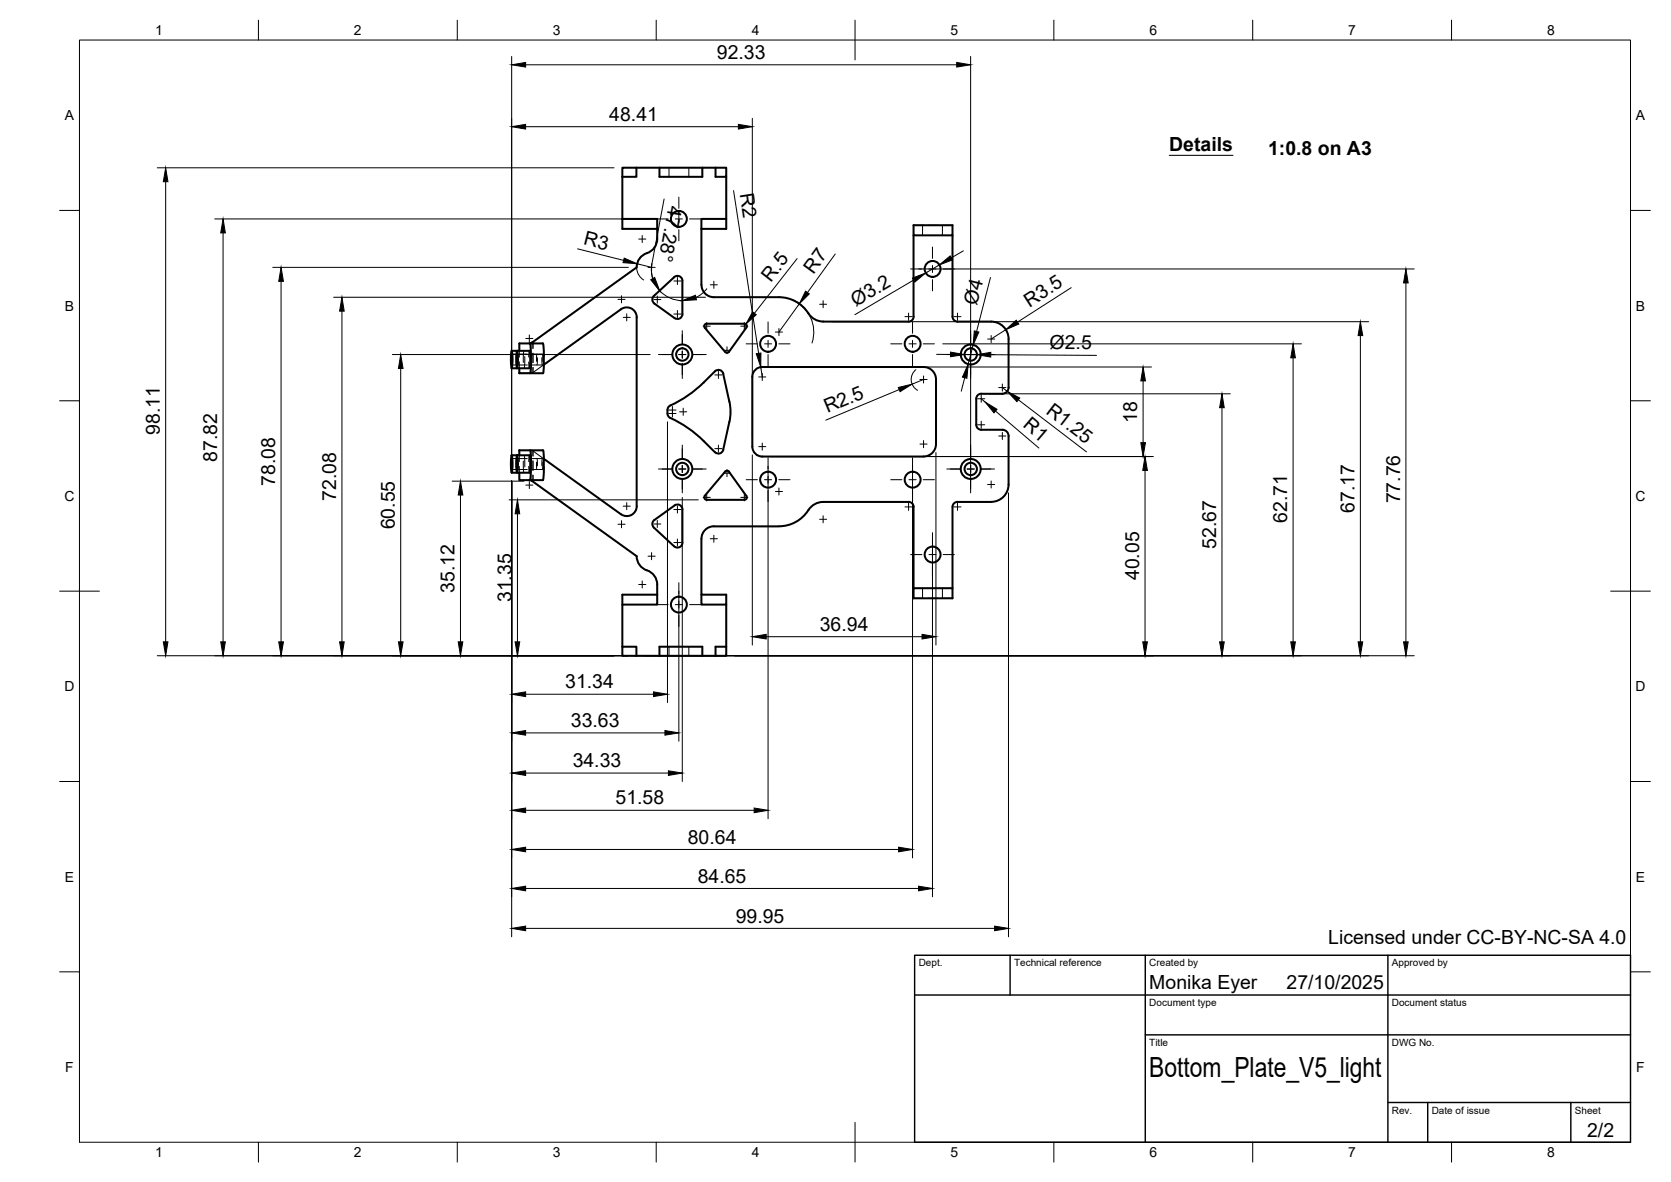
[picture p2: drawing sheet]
<svg xmlns="http://www.w3.org/2000/svg" width="420mm" height="297mm" viewBox="0 0 420 297" stroke-linecap="round" stroke-linejoin="round" font-family="sans-serif">
<!-- layer: Visible -->
<g fill="none" stroke="#000" stroke-width=".51">
<path d="M156.5 55h8.7v2.5M156.5 44.4v13.1h8.7M160 42.1v2.3h-3.5M160 42.1h-3.5v2.3M160 42.1h19.9M165.2 57.5a6.1 6.1 0 0 1-.9 5l-1 .8a4 4 0 0 0-3.2 3.9l-26.3 18.8M165.8 42.1v2.3h10.8v-2.3M176.4 55h6.2v2.5h-6.2zM176.4 57.5v14.1M179.9 42.1h2.7v2.3h-2.7zM182.6 44.4v10.6M229.7 59.1v20.5a1.26 1.26 0 0 1-1.2 1.2h-21.5"/>
<path d="M229.7 56.6h9.8v2.5h-9.8zM239.5 59.1v20.5a1.26 1.26 0 0 0 1.2 1.2h8.5a4.4 4.4 0 0 1 4.4 4.4v12.2a1.56 1.56 0 0 1-1.6 1.5M156.1 77.7l-19.4 14M156.1 77.7a2.49 2.49 0 0 1 2.6-.2 2.49 2.49 0 0 1 1.4 2.3v47.4a2.51 2.51 0 0 1-4 2l-19.4-13.9M169.5 69.7l-5.1 4.6a1.26 1.26 0 0 0 .1 2l5.1 3.6a1.26 1.26 0 0 0 2-1M169.5 69.7a1.26 1.26 0 0 1 1.3-.3 1.26 1.26 0 0 1 .8 1.2M171.6 70.6v8.3M176.4 71.6a3.1 3.1 0 0 0 3.1 3.1M179.5 74.7h16.4a9 9 0 0 1 7.8 4.6l1.4 1.1 1.9 .4M128.7 88.2h4.4M128.7 89v2.7zM128.7 88.1l.2 2.2-.2 2.2-.2-2.2z"/>
<path d="M130 89v2.7zM130 88.1l.2 2.2-.2 2.2-.2-2.2zM130.6 88.2v-1.9h5.9l.3 3.1M133.1 88.1l.2 2.2-.2 2.2h-4.4M133.2 86.3l.3 3.1v2.7l-.2 1.7M133.8 86.1h.1M133.8 86.1l-.7 .2M133.9 86.1h-.1M133.9 86.1l-.6 .2M133.9 86.1v.2M136.7 89.4v1.9M136.8 91.3l-.3 2.5h-5.9v-1.3"/>
<path d="M179.7 93.3l-2.8 2.8a30.7 30.7 0 0 1-8.6 6 2.09 2.09 0 0 0 1.2 3.4 29.4 29.4 0 0 1 7.4 5.3l2.8 2.8M179.8 93.3a1.26 1.26 0 0 1 2.1 .6l1.5 7.1M187.7 82.3v-.6l-.5-.3-9.5-.1-.4 .2-.2 .4 .1 .5 5.1 6 .5 .3 .5-.3 4.4-6.1M190.1 92.8l1-.5 .6-.1h40.5a3.1 3.1 0 0 1 3.2 3.2v16.2a3.1 3.1 0 0 1-3.2 3.1h-40.5a2.51 2.51 0 0 1-2.5-2.5v-17.5a2.5 2.5 0 0 1 .9-1.9zM252 99l-5.3-.1a1.26 1.26 0 0 0-1.2 1.3v6.5a1.26 1.26 0 0 0 1.2 1.3h5.3M128.7 114.4h4.4l.2 2.2-.2 2.2h-4.4M128.7 115.2v2.8zM128.7 114.4l.2 2.2-.2 2.2-.2-2.2zM130 115.2v2.8zM130 114.4l.2 2.2-.2 2.2-.2-2.2zM130.6 114.4v-1.2l5.9-.1 .3 2.6M133.3 113.1l.2 1.8v2.6l-.3 3.2"/>
<path d="M136.7 115.7v1.8M136.8 117.5l-.3 3.2h-5.9v-1.9M183.4 106l-1.5 7a1.26 1.26 0 0 1-2.1 .6M183.4 100.9l.3 2.2-.3 2.9M252 108a1.56 1.56 0 0 1 1.6 1.6v12.2a4.4 4.4 0 0 1-4.4 4.3M133.1 120.6l.7 .3M133.3 120.6l.6 .2M133.8 120.9h.1M133.8 120.9l26.3 18.9M133.9 120.7v.1M133.9 120.8l-.1 .1M160.1 139.8a4 4 0 0 0 3.2 3.8 3.8 3.8 0 0 1 1.9 3.3v2.5"/>
<path d="M164.5 130.7a1.26 1.26 0 0 0-.1 1.9l5.1 4.7a1.26 1.26 0 0 0 1.3 .2 1.26 1.26 0 0 0 .8-1.1M171.6 128v8.4M171.6 128a1.26 1.26 0 0 0-2-1l-5.1 3.7M179.5 132.3a3.1 3.1 0 0 0-3.1 3.1v14h6.2v2.5h-6.2v-2.5M187.7 124.6v.7l-.5 .3h-9.5l-.4-.2-.2-.4 .1-.4 5.1-6.1 .5-.2 .5 .2 4.4 6.1M228.5 126.1h-21.5a4.8 4.8 0 0 0-4.2 2.8 8.8 8.8 0 0 1-6.9 3.4h-16.4M228.5 126.1a1.26 1.26 0 0 1 1.2 1.3M229.7 127.4v20.4M239.5 127.4v20.4M240.7 126.1h8.5M240.8 126.1a1.26 1.26 0 0 0-1.3 1.3M165.2 149.4h-8.7v13.1"/>
<path d="M165.2 149.4v2.5h-8.7M182.6 151.9v10.6M229.7 147.8h9.8v2.6h-9.8zM156.5 162.5h3.5v2.3M156.5 162.5v2.3h3.5M160 164.8h19.9M165.8 164.8v-2.3h10.8v2.3M179.9 162.5h2.7v2.3h-2.7z"/>
<circle cx="170.7" cy="55" r="2"/>
<circle cx="234.5" cy="67.6" r="2"/>
<circle cx="171.6" cy="89.1" r="1.56"/>
<circle cx="171.6" cy="89.1" r="2.51"/>
<circle cx="193.1" cy="86.4" r="2"/>
<circle cx="229.5" cy="86.4" r="2"/>
<circle cx="244.1" cy="89.1" r="1.56"/>
<circle cx="244.1" cy="89.1" r="2.51"/>
<circle cx="171.6" cy="117.9" r="2.51"/>
<circle cx="171.6" cy="117.9" r="1.56"/>
<circle cx="244.1" cy="117.9" r="2.51"/>
<circle cx="244.1" cy="117.9" r="1.56"/>
<circle cx="193.1" cy="120.5" r="2"/>
<circle cx="229.5" cy="120.5" r="2"/>
<circle cx="234.5" cy="139.4" r="2"/>
<circle cx="170.7" cy="151.9" r="2"/>
</g>
<!-- layer: Hidden -->
<g fill="none" stroke="#000" stroke-width=".25">
<path d="M168.2 42.1v2.3M173.2 42.1v2.3M232 56.6v2.5M232.2 56.6h-2.5v2.5M233.4 56.6h2.4M239.5 56.6h-2.5v2.5M128.7 89h3.9M128.7 91.7h3.9M130.6 88.2v1.6M130.6 90.9v1.6M131.8 88.2l-.2 2.9M132 89.6l-.2 2.9"/>
<path d="M132.9 91l.2 1.5M133.1 88.2l-.2 1.6M133.8 89h2.6M133.8 86.2v1.4M133.8 88.8v2.4M133.8 92.4v1.4M134.1 93.6l-.3 .2h-3.2M134.1 86.3v1.3M134.1 88.8v2.3M134.1 92.3v1.3M135 89l-.1 1.8M135.1 89.9l-.1 1.8"/>
<path d="M136.2 89.9l.2 1.8h-2.6M136.4 89l.1 1.8M136.7 91.7l-2.6 1.9M128.7 118h3.9M128.7 115.2h3.9M130.6 114.4v1.6M130.6 117.2v1.6M131.6 115.9l.2 2.9M131.8 114.4l.2 3M132.9 117.2l.2 1.6M133.1 114.4l-.2 1.6M133.8 115.2h2.6l-.2 1.9"/>
<path d="M133.8 113.2h-3.2M133.8 113.2h.1M133.8 113.2v1.4M133.8 115.8v2.4M133.8 119.4v1.4M133.8 113.2l2.9 2.1M134.1 113.4v1.2M134.1 115.8v2.4M134.1 119.4v1.3M134.9 116.1l.1 1.9M135 115.2l.1 1.9M136.5 116.1l-.1 1.9h-2.6"/>
<path d="M229.7 147.8v2.6h2.5M232 147.8v2.6M233.4 150.4h2.4M237 147.8v2.6h2.5M168.2 162.5v2.3M173.2 162.5v2.3"/>
</g>
<!-- layer: BORDER -->
<g fill="none" stroke="#000" stroke-width=".25">
<path d="M20 10.1h390v276.9h-390zM65 5.1v5M115 5.1v5M165 5.1v5M215 5.1v10M265 5.1v5M315 5.1v5M365 5.1v5M15 52.9h5M410 52.9h5M15 100.7h5M410 100.7h5"/>
<path d="M15 148.6h10M405 148.6h10M15 196.4h5M410 196.4h5M15 244.2h5M410 244.2h5M65 287v5M115 287v5M165 287v5M215 282.1v9.9M265 287v5M315 287v5"/>
<path d="M365 287v5"/>
</g>
<!-- layer: TITLEBLOCK -->
<path d="M230 240.1h180v46.9h-180zM230 250h180M254 240.1v9.9M288 240.1v46.9M349 240.1v46.9M288 260.1h122M349 277.1h61M359 277.1v9.9M395 277.1v9.9" fill="none" stroke="#000" stroke-width=".36"/>
<!-- layer: Smart Centers -->
<g fill="none" stroke="#000" stroke-width=".25">
<path d="M161.5 59.2v1.8M165.2 55h2.8M169.8 55h1.8M170.7 49.5v2.9M170.7 54.1v1.8M170.7 57.7v2.8M173.4 55h2.8M155.4 75.2h1.8M156.3 74.3v1.8M156.7 79.8h1.8M157.6 78.9v1.8M160.6 60.1h1.8"/>
<path d="M162.9 67.2h1.8M163.8 66.3v1.8M164.4 75.3h1.8M165.3 74.4v1.8M169.4 70.6h1.8M169.4 78.9h1.8M170.3 69.7v1.8M170.3 78v1.8M178.6 71.6h1.8M179.5 70.7v1.8M206.1 76.5h1.8M207 75.6v1.8"/>
<path d="M227.5 79.6h1.8M228.5 78.7v1.8M229 67.6h2.8M233.6 67.6h1.8M234.5 62.1v2.8M234.5 66.7v1.8M234.5 70.3v2.8M237.2 67.6h2.8M239.9 79.6h1.7M240.7 78.7v1.8M132.2 85.1h1.8M133.1 84.2v1.7"/>
<path d="M165.6 89.1h3.3M170.7 89.1h1.7M171.6 83.1v3.3M171.6 88.2v1.8M171.6 91.8v3.3M174.2 89.1h3.4M176.8 82h1.8M177.7 81.1v1.8M179.7 94.2h1.8M180.6 93.3v1.8M181.9 88h1.8M182.8 87.2v1.7"/>
<path d="M186.2 82h1.8M187.2 81.1v1.8M187.6 86.4h2.8M190.8 94.7h1.8M191.7 93.8v1.8M192.2 86.4h1.8M193.1 80.9v2.8M193.1 85.5v1.8M193.1 89.1v2.8M195 83.4h1.7M195.8 86.4h2.8M195.9 82.6v1.7"/>
<path d="M224 86.4h2.8M228.6 86.4h1.8M229.4 80.9v2.8M229.4 85.5v1.8M229.4 89.1v2.8M231.3 95.4h1.8M232.1 86.4h2.8M232.2 94.5v1.8M238.1 89.1h3.3M243.2 89.1h1.8M244.1 83.1v3.3M244.1 88.2v1.8"/>
<path d="M244.1 91.8v3.3M246.7 99.3v1.8M246.7 89.1h3.4M248.3 85.2h1.8M249.2 84.3v1.8M251.1 97.4h1.8M252 96.5v1.8M165.6 117.9h3.3M168.2 103.9h1.8M168.2 103h1.8M169.1 102.2v2.6M170.7 117.9h1.7"/>
<path d="M170.9 103.5h1.8M171.6 111.9v3.3M171.6 117v1.8M171.8 102.6v1.8M174.2 117.9h3.4M179.7 112.7h1.8M180.6 111.9v1.8M181.9 118.9h1.8M182.8 118v1.8M190.8 112.2h1.8M191.7 111.3v1.8M193.1 115v2.9"/>
<path d="M193.1 119.7v1.7M229.4 115v2.9M229.4 119.7v1.7M231.3 111.6h1.8M232.2 110.7v1.8M238.1 117.9h3.3M243.2 117.9h1.8M244.1 111.9v3.3M244.1 117v1.8M245.8 106.8h1.8M245.8 100.2h1.8M246.7 105.9v1.7"/>
<path d="M246.7 117.9h3.4M251.1 109.6h1.8M252 108.7v1.8M132.2 121.9h1.8M133.1 121v1.8M155.4 131.7h1.8M156.3 130.8v1.8M156.7 127.2h1.8M157.6 126.3v1.8M162.9 139.8h1.8M163.8 138.9v1.8M164.4 131.7h1.8"/>
<path d="M165.3 130.8v1.8M169.4 128h1.8M169.4 136.3h1.8M170.3 127.2v1.7M170.3 135.5v1.7M171.6 120.5v3.4M176.8 125h1.8M177.7 124.1v1.8M178.6 135.4h1.8M179.5 134.5v1.8M186.2 125h1.8M187.2 124.1v1.8"/>
<path d="M187.6 120.6h2.8M192.2 120.6h1.8M193.1 123.2v2.9M195 123.5h1.7M195.8 120.6h2.8M195.9 122.6v1.8M206.1 130.5h1.8M207 129.6v1.8M224 120.6h2.8M227.5 127.4h1.8M228.5 126.5v1.8M228.6 120.6h1.8"/>
<path d="M229 139.4h2.8M229.4 123.2v2.9M232.1 120.6h2.8M233.6 139.4h1.8M234.5 133.9v2.8M234.5 138.5v1.8M237.2 139.4h2.8M239.9 127.4h1.7M240.7 126.5v1.8M244.1 120.5v3.4M248.3 121.8h1.8M249.2 120.9v1.7"/>
<path d="M160.6 146.9h1.8M161.5 146v1.8M165.2 151.9h2.8M169.8 151.9h1.8M170.7 146.4v2.9M170.7 151.1v1.7M170.7 154.6v2.8M173.4 151.9h2.8M234.5 142v2.9"/>
</g>
<!-- layer: FD_Dimensions -->
<g fill="none" stroke="#000" stroke-width=".25">
<path d="M128.7 14.2v102.5M132.2 16.3h108.4M244.1 14.2v106.6M132.2 31.8h53.5M189.2 29.7v80.4M39.5 42.2h114.9M41.7 45.7v115.6M54 55h109.1M56.1 58.5v102.8M167 50l-3.1 16.3a7.8 7.8 0 0 0 7.7 9.3M184.4 47.9l6.4 40.9M68.6 67.2h89.4"/>
<path d="M70.7 70.7v90.6M83.9 74.7h93.5M86 78.2v83.1M145.2 62.5l11.6 2.9M160.2 66.3l3.6 .9M161.2 64.5a3.8 3.8 0 0 0 .6 5.9M163.9 66.5l-.1 1.8 .3 1.7M177.7 72.6l-1.2 1.2-1.5 1M199.2 75.3a8.8 8.8 0 0 1 5 10.9M200.4 65l-10.7 13.7M201 76.4l-5.1 7M210 63.8l-7 9.7"/>
<path d="M229.7 70.4l-14.8 8.7M231.1 67.6h124.5M236.2 66.6l-3.5 2M242.2 63l-3 1.8M249 69.7l-3.4 13.6M269.3 72.3l-13.5 8.6M353.5 71.1v90.2M98.7 89.1h64.8M100.8 92.6v68.7M187.5 81.5l-.3 .5M187.6 81.5l.1 .1M191.3 92.3l.4 2.4"/>
<path d="M193.8 92.2h95.7M209.1 80.8h135M226.1 97.9l-18.5 7.7M230.3 92.9a3.1 3.1 0 0 0 .4 5.2M232.2 95.4l-2.9 1.1M235.5 89.1h3.5M237 86.4h90.2M242.5 89.1h3.1M242.6 94.9l-.9 3.4M244.7 86.7l-1.3 4.8M248.8 99h60.6M249.1 89.1l26.6 .2"/>
<path d="M251.4 81.4l.8 .6 .9 1.2M252 97.4l1.3 .9M252.9 82.9l-3.7 2.3M287.4 95.7v15.5M325.1 89.9v71.4M342.1 84.3v77M167.8 106v70.6M189.2 114.3v47.8M193.1 117.1v88.6M193.8 114.7h96.2M229.4 117.1v98.5M235.3 113.7v48.4"/>
<path d="M246.7 100.2l1 .8M250.3 103.3l10.9 9.3M256.1 100.5l17.1 13.1M287.9 118.2v43.1M307.3 102.5v58.8M113.7 120.9h18M115.8 124.4v36.9M128 125.6h47.6M128.7 120.9v114.5M130.1 129.1v32.2M171.6 125v71.4M234.5 136v89.4"/>
<path d="M253.6 123.9v111.5M170.7 148.5v37.8M39.5 164.8h118.4M132.2 174.5h32.1M158.6 164.8h197M192.7 160h39.1M132.2 194.3h35.9M132.2 184.2h35M132.2 213.5h93.8M132.2 203.6h57.4M132.2 233.3h117.9M132.2 223.3h98.8"/>
</g>
<g fill="#000" stroke="#000" stroke-width=".25">
<path d="M128.7 16.3l3.5-.6v1.2zM240.6 15.7l3.5 .6-3.5 .6zM128.7 31.8l3.5-.6v1.2zM185.7 31.2l3.5 .6-3.5 .6zM41.7 42.2l.5 3.5h-1.1zM56.1 55l.6 3.5h-1.2zM70.7 67.2l.6 3.5h-1.2zM86 74.7l.6 3.5h-1.2zM157 64.9l3.2 1.4-3.5-.3zM163.6 70.3l1-.6 1.3 3.4zM171.6 75.6l3.3-1.4 .2 1.1zM189.2 78.4l.9 .7-2.6 2.4z"/>
<path d="M202.5 73.2l1 .7-2.5 2.5zM229.4 69.9l3.3-1.3-2.7 2.3zM236.2 66.6l2.7-2.3 .6 1zM353.5 67.6l.6 3.5h-1.2zM100.8 89.1l.5 3.5h-1.1zM190.2 88.9l1.1-.2v3.6zM225.9 97.4l3.4-.9-3 1.9zM239 88.5l3.5 .6-3.5 .5zM243.4 91.5l-.3 3.6-1.1-.3zM245 83.1l1.1 .3-1.4 3.3zM245.6 89.1l3.5-.6v1.2zM252.9 82.9l2.6-2.4 .7 .9z"/>
<path d="M287.4 92.2l.6 3.5h-1.1zM325.1 86.4l.6 3.5h-1.2zM342.1 80.8l.5 3.5h-1.1zM247.7 101l3 1.9-.8 .8zM253.3 98.3l3.1 1.7-.7 .9zM286.9 111.2h1.1l-.6 3.5zM287.9 114.7l.6 3.5h-1.2zM307.3 99l.5 3.5h-1.1zM115.8 120.9l.6 3.5h-1.2zM130.1 125.6l.6 3.5h-1.2zM189.2 160l3.5-.6v1.2zM231.8 159.4l3.5 .6-3.5 .6z"/>
<path d="M41.1 161.3h1.1l-.5 3.5zM55.5 161.3h1.2l-.6 3.5zM70.1 161.3h1.2l-.6 3.5zM85.4 161.3h1.2l-.6 3.5zM100.2 161.3h1.1l-.5 3.5zM115.2 161.3h1.2l-.6 3.5zM129.5 161.3h1.2l-.6 3.5zM128.7 174.5l3.5-.6v1.2zM164.3 173.9l3.5 .6-3.5 .6zM287.3 161.3h1.2l-.6 3.5zM306.7 161.3h1.1l-.5 3.5zM324.5 161.3h1.2l-.6 3.5z"/>
<path d="M341.5 161.3h1.1l-.5 3.5zM352.9 161.3h1.2l-.6 3.5zM128.7 194.3l3.5-.6v1.2zM128.7 184.2l3.5-.6v1.1zM167.2 183.6l3.5 .6-3.5 .5zM168.1 193.7l3.5 .6-3.5 .6zM128.7 213.5l3.5-.6v1.2zM128.7 203.6l3.5-.5v1.1zM189.6 203.1l3.5 .5-3.5 .6zM226 212.9l3.4 .6-3.4 .6zM128.7 233.3l3.5-.6v1.2zM128.7 223.3l3.5-.6v1.2z"/>
<path d="M231 222.7l3.5 .6-3.5 .6zM250.1 232.7l3.5 .6-3.5 .6z"/>
</g>
<!-- layer: Notes -->
<path d="M294 39h16" fill="none" stroke="#000" stroke-width=".25"/>
<text font-size="7" x="289" y="270.6">Bottom_Plate_V5_light</text>
<g font-size="4.9">
<text x="180.3" y="14.8">92.33</text>
<text x="153.2" y="30.4">48.41</text>
<text x="294" y="38">Details</text>
<text x="318.9" y="38.8">1:0.8 on A3</text>
<text x="168.2" y="51.6" transform="rotate(101 168.2 51.6)">47.28°</text>
<text x="186" y="48.7" transform="rotate(81 186 48.7)">R2</text>
<text x="146.6" y="61.4" transform="rotate(14 146.6 61.4)">R3</text>
<text x="193.8" y="71" transform="rotate(-52 193.8 71)">R.5</text>
<text x="204.5" y="69" transform="rotate(-54 204.5 69)">R7</text>
<text x="215.2" y="77.1" transform="rotate(-30 215.2 77.1)">Ø3.2</text>
<text x="245.6" y="76.8" transform="rotate(-76 245.6 76.8)">Ø4</text>
<text x="258.8" y="77.3" transform="rotate(-33 258.8 77.3)">R3.5</text>
<text x="263.9" y="87.7">Ø2.5</text>
<text x="208" y="103.9" transform="rotate(-23 208 103.9)">R2.5</text>
<text x="257" y="107.2" transform="rotate(40 257 107.2)">R1</text>
<text x="262.8" y="103.8" transform="rotate(37 262.8 103.8)">R1.25</text>
<text x="286" y="106.3" transform="rotate(-90 286 106.3)">18</text>
<text x="40.2" y="109.2" transform="rotate(-90 40.2 109.2)">98.11</text>
<text x="54.6" y="116" transform="rotate(-90 54.6 116)">87.82</text>
<text x="69.2" y="122.1" transform="rotate(-90 69.2 122.1)">78.08</text>
<text x="84.5" y="125.9" transform="rotate(-90 84.5 125.9)">72.08</text>
<text x="323.7" y="131.4" transform="rotate(-90 323.7 131.4)">62.71</text>
<text x="340.6" y="128.9" transform="rotate(-90 340.6 128.9)">67.17</text>
<text x="352" y="126.5" transform="rotate(-90 352 126.5)">77.76</text>
<text x="99.3" y="133.1" transform="rotate(-90 99.3 133.1)">60.55</text>
<text x="305.8" y="138" transform="rotate(-90 305.8 138)">52.67</text>
<text x="114.3" y="148.9" transform="rotate(-90 114.3 148.9)">35.12</text>
<text x="286.4" y="145.8" transform="rotate(-90 286.4 145.8)">40.05</text>
<text x="128.7" y="151.3" transform="rotate(-90 128.7 151.3)">31.35</text>
<text x="206.1" y="158.5">36.94</text>
<text x="142.1" y="173">31.34</text>
<text x="143.6" y="182.7">33.63</text>
<text x="144" y="192.8">34.33</text>
<text x="154.8" y="202.2">51.58</text>
<text x="173" y="212">80.64</text>
<text x="175.5" y="221.8">84.65</text>
<text x="185" y="231.8">99.95</text>
<text x="334" y="237.2">Licensed under CC-BY-NC-SA 4.0</text>
<text x="289" y="248.5">Monika Eyer</text>
<text x="323.5" y="248.5">27/10/2025</text>
<text x="399.1" y="285.7">2/2</text>
</g>
<g font-size="3.5">
<text x="39" y="8.8">1</text>
<text x="89" y="8.8">2</text>
<text x="139" y="8.8">3</text>
<text x="189" y="8.8">4</text>
<text x="239" y="8.8">5</text>
<text x="289" y="8.8">6</text>
<text x="339" y="8.8">7</text>
<text x="389" y="8.8">8</text>
<text x="16.3" y="30.2">A</text>
<text x="411.3" y="30.2">A</text>
<text x="16.3" y="78">B</text>
<text x="411.3" y="78">B</text>
<text x="16.2" y="125.9">C</text>
<text x="411.2" y="125.9">C</text>
<text x="16.2" y="173.7">D</text>
<text x="411.2" y="173.7">D</text>
<text x="16.3" y="221.6">E</text>
<text x="411.3" y="221.6">E</text>
<text x="16.4" y="269.4">F</text>
<text x="411.4" y="269.4">F</text>
<text x="39" y="290.8">1</text>
<text x="89" y="290.8">2</text>
<text x="139" y="290.8">3</text>
<text x="189" y="290.8">4</text>
<text x="239" y="290.8">5</text>
<text x="289" y="290.8">6</text>
<text x="339" y="290.8">7</text>
<text x="389" y="290.8">8</text>
</g>
<g font-size="2.5">
<text x="231" y="242.9">Dept.</text>
<text x="255" y="242.9">Technical reference</text>
<text x="289" y="242.9">Created by</text>
<text x="350" y="242.9">Approved by</text>
<text x="289" y="252.8">Document type</text>
<text x="350" y="252.8">Document status</text>
<text x="289" y="262.9">Title</text>
<text x="350" y="262.9">DWG No.</text>
<text x="350" y="279.9">Rev.</text>
<text x="360" y="279.9">Date of issue</text>
<text x="396" y="279.9">Sheet</text>
</g>
</svg>
